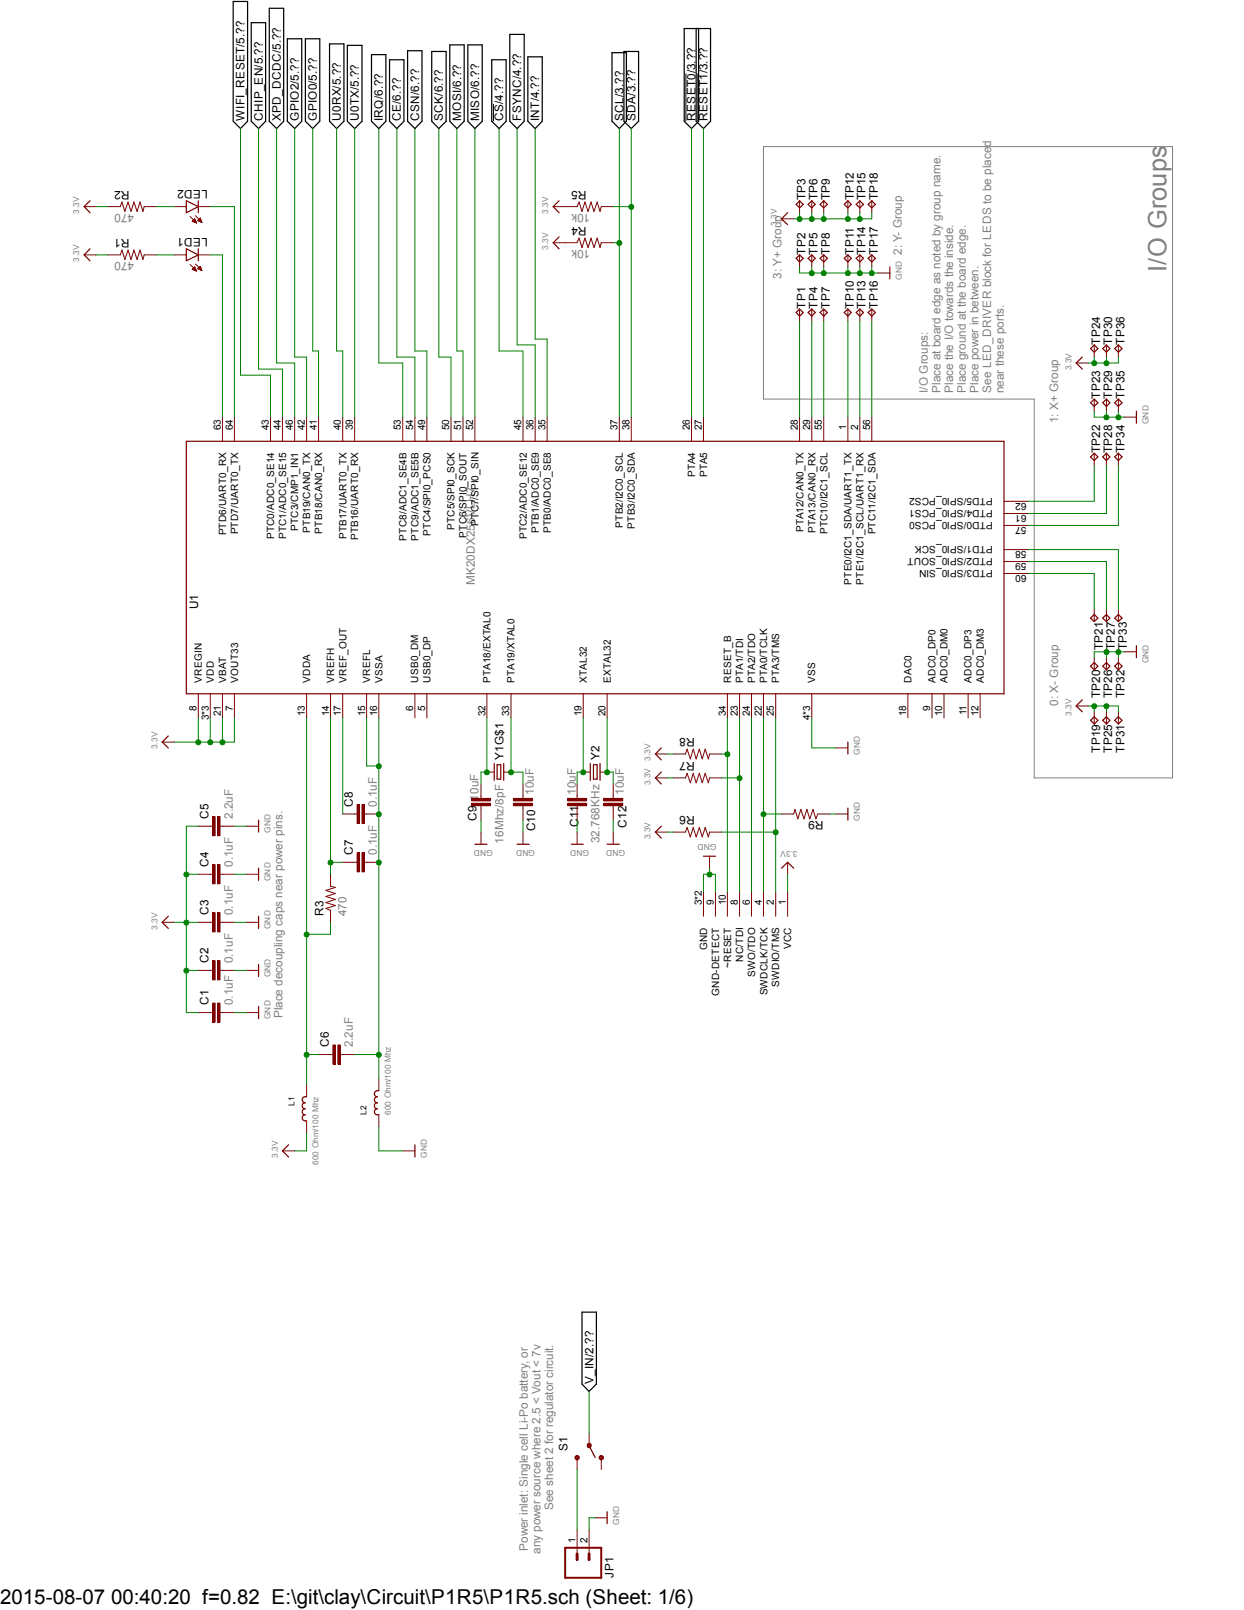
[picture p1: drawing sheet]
<svg xmlns="http://www.w3.org/2000/svg" width="216mm" height="279mm" viewBox="0 0 216 279" stroke-linecap="round" stroke-linejoin="round" font-family="sans-serif">
<path d="M132.5 25.4h71v109.6h-24v-65.7h-47z" fill="none" stroke="#808080" stroke-width=".17"/>
<g fill="none" stroke="#000" stroke-width=".21">
<path d="M40.5 .3h2.5v20.7l-1.3 1.3-1.2-1.3zM43.6 3.9h2.5v17.1l-1.2 1.3-1.3-1.3zM46.7 1.4h2.5v19.6l-1.2 1.3-1.3-1.3zM49.9 6.7h2.5v14.3l-1.3 1.3-1.2-1.3zM53 6.7h2.5v14.3l-1.2 1.3-1.3-1.3zM57.2 7.6h2.5v13.4l-1.3 1.3-1.2-1.3zM60.3 7.9h2.5v13.1l-1.2 1.3-1.3-1.3zM64.5 9.5h2.5v11.5l-1.3 1.3-1.2-1.3zM67.6 10.4h2.5v10.6l-1.2 1.3-1.3-1.3zM70.7 8.8h2.5v12.2l-1.2 1.3-1.3-1.3zM74.9 8.9h2.5v12.1l-1.2 1.3-1.3-1.3zM78.1 7.8h2.5v13.2l-1.3 1.3-1.2-1.3z"/>
<path d="M81.2 7.8h2.5v13.2l-1.3 1.3-1.2-1.3zM85.3 10.4h2.5v10.6l-1.2 1.3-1.3-1.3zM88.5 6h2.5v15l-1.3 1.3-1.2-1.3zM91.6 9.9h2.5v11.1l-1.2 1.3-1.3-1.3zM106.2 9.1h2.5v11.9l-1.2 1.3-1.3-1.3zM108.3 8.9h2.5v12.1l-1.2 1.3-1.3-1.3zM120.8 5v16l1.3 1.3 1.2-1.3v-16h-4.6v16l1.3 1.3 1.2-1.3v-16M101 227.7h2.5v12.5l-1.3 1.3-1.2-1.3z"/>
</g>
<path d="M85.6 18v3M119 12.7v8.3M121.1 12.7v8.3" fill="none" stroke="#000" stroke-width=".17"/>
<g fill="none" stroke="#800000" stroke-width=".21">
<path d="M32.3 76.6h141.9v43.8h-141.9zM29.2 127.7l-1 1.1 1 1M85.8 132.5v2.9M86.3 132.7h.6v2.5h-.6zM87.4 132.5v2.9M102.4 132.5v2.9M103 132.7h.6v2.5h-.6zM104.1 132.5v2.9M147.2 128.8v2.1M44.9 142.3v2.1M44.9 150.7v2.1M44.9 159v2.1"/>
<path d="M44.9 167.4v2.1M44.9 174.7v2.1M53.2 190.3a.55 .55 0 0 0-.7 .4 .55 .55 0 0 0 .5 .7 .51 .51 0 0 0-.6 .5 .51 .51 0 0 0 .6 .5 .53 .53 0 0 0-.6 .5 .53 .53 0 0 0 .6 .6 .55 .55 0 0 0-.5 .6 .55 .55 0 0 0 .7 .4M65.7 189.3a.55 .55 0 0 0-.7 .4 .55 .55 0 0 0 .5 .6 .53 .53 0 0 0-.5 .6 .53 .53 0 0 0 .5 .5 .51 .51 0 0 0-.5 .5 .51 .51 0 0 0 .5 .5 .55 .55 0 0 0-.5 .7 .55 .55 0 0 0 .7 .4M72 198.7v2.1"/>
</g>
<g fill="none" stroke="#800000" stroke-width=".17">
<path d="M38.6 72.4v4.2M40.7 72.4v4.2M46.9 72.4v4.2M49 72.4v4.2M51.1 72.4v4.2M53.2 72.4v4.2M55.3 72.4v4.2M59.5 72.4v4.2M61.6 72.4v4.2M69.9 72.4v4.2M72 72.4v4.2M74.1 72.4v4.2"/>
<path d="M78.3 72.4v4.2M80.3 72.4v4.2M82.4 72.4v4.2M90.8 72.4v4.2M92.9 72.4v4.2M95 72.4v4.2M107.5 72.4v4.2M109.6 72.4v4.2M120 72.4v4.2M122.1 72.4v4.2M138.8 72.4v4.2M140.9 72.4v4.2"/>
<path d="M143 72.4v4.2M147.2 72.4v4.2M149.2 72.4v4.2M151.3 72.4v4.2M174.2 91.2h4.2M174.2 95.4h4.2M174.2 97.5h4.2M174.2 99.5h4.2M174.2 89.1h4.2M174.2 87h4.2M28.2 128.8h2.1M34.4 120.4v4.2"/>
<path d="M36.5 120.4v4.2M38.6 120.4v4.2M40.7 120.4v4.2M53.2 120.4v4.2M57.4 120.4v4.2M59.5 120.4v4.2M62 139.6h.4v3.3h-.4zM62.8 139.6h.4v3.3h-.4zM63.6 120.4v4.2M65.7 120.4v4.2M72 120.4v4.2M74.1 120.4v4.2"/>
<path d="M84.5 120.4v4.2M84.5 134h1.3M87.4 134h1.3M88.7 120.4v4.2M101.2 120.4v4.2M101.2 134h1.2M104.1 134h1.3M105.4 120.4v4.2M126.2 120.4v4.2M128.4 120.4v4.2M130.4 120.4v4.2M132.5 120.4v4.2"/>
<path d="M134.6 120.4v4.2M140.9 120.4v4.2M145 129.8h2.2M157.6 120.4v4.2M161.8 120.4v4.2M163.8 120.4v4.2M168 120.4v4.2M170.1 120.4v4.2M34.4 151.7h2.5M34.4 143.4h2.5M36.9 158.4h.4v3.3h-.4zM36.9 150.1h.4v3.3h-.4z"/>
<path d="M36.9 141.7h.4v3.3h-.4zM37.8 158.4h.4v3.3h-.4zM37.8 150.1h.4v3.3h-.4zM37.8 141.7h.4v3.3h-.4zM38.2 151.7h2.5M38.2 143.4h2.5M42.8 151.7h2.1M42.8 143.4h2.1M57.4 151.7v2.1l.8 .2-1.6 .5 1.6 .6-1.6 .5 1.6 .5-1.6 .5 1.6 .5-1.6 .5 .8 .4v2.1M59.5 149.6h2.5M59.5 141.3h2.5M62 148h.4v3.3h-.4z"/>
<path d="M62.8 148h.4v3.3h-.4zM63.2 149.6h2.5M63.2 141.3h2.5M34.4 168.4h2.5M34.4 160.1h2.5M34.4 175.7h2.5M36.9 166.8h.4v3.3h-.4zM36.9 174.1h.4v3.3h-.4zM37.8 166.8h.4v3.3h-.4zM37.8 174.1h.4v3.3h-.4zM38.2 168.4h2.5M38.2 160.1h2.5"/>
<path d="M38.2 175.7h2.5M42.8 168.4h2.1M42.8 160.1h2.1M42.8 175.7h2.1M53.2 188.3v2M53.2 194.5v2.1M55.3 183h2.5M57.8 181.4h.4v3.3h-.4zM58.6 181.4h.5v3.3h-.5zM59.1 183h2.5M65.7 187.2v2.1M65.7 193.5v2"/>
<path d="M69.9 199.7h2.1M100.2 265.5v4.2M102.2 265.5v4.2"/>
</g>
<g fill="none" stroke="#800000" stroke-width=".42">
<path d="M62.2 139.6v3.3M63 139.6v3.3M37.1 141.7v3.3M37.1 150.1v3.3M37.1 158.4v3.3M38 141.7v3.3M38 150.1v3.3M38 158.4v3.3M62.2 148v3.3M63 148v3.3M37.1 166.8v3.3M37.1 174.1v3.3"/>
<path d="M38 166.8v3.3M38 174.1v3.3M58 181.4v3.3M58.8 181.4v3.3"/>
</g>
<path d="M98.1 268.6h6.3v5.2h-6.3z" fill="none" stroke="#800000" stroke-width=".34"/>
<path d="M100.2 269.7v1M102.2 269.7v1" fill="none" stroke="#800000" stroke-width=".51"/>
<path d="M104 252.8l.2-.2h.3l.2 .2v.2l-.1 .2-.2 .1v-.1l-.3-.2 .2-.3h.1l.2 .3-.2 .2v.1l-.3-.1-.1-.2z" fill-rule="evenodd" fill="#800000"/>
<path d="M104 252.8l.2-.2h.3l.2 .2v.2l-.1 .2-.2 .1v-.1l-.3-.2 .2-.3h.1l.2 .3-.2 .2v.1l-.3-.1-.1-.2z" fill="none" stroke="#800000" stroke-width=".17"/>
<path d="M99.8 252.8l.2-.2h.3l.2 .2v.2l-.1 .2-.2 .1v-.1l-.3-.2 .2-.3h.1l.2 .3-.2 .2v.1l-.3-.1-.1-.2z" fill-rule="evenodd" fill="#800000"/>
<path d="M99.8 252.8l.2-.2h.3l.2 .2v.2l-.1 .2-.2 .1v-.1l-.3-.2 .2-.3h.1l.2 .3-.2 .2v.1l-.3-.1-.1-.2z" fill="none" stroke="#800000" stroke-width=".17"/>
<path d="M101.9 250.7l.2-.2h.3l.2 .4-.1 .3h-.3v-.1l-.1-.1v-.3h.1h.2v.2l-.2 .2v.1h-.2z" fill-rule="evenodd" fill="#800000"/>
<g fill="none" stroke="#800000" stroke-width=".17">
<path d="M14.6 35.9h2.1M18.8 35.9h2.1l.3-.8 .5 1.6 .5-1.6 .5 1.6 .5-1.6 .6 1.6 .5-1.6 .5 1.6 .2-.8h2.1M30.3 35.9h2M33 37.5l1.1 1.2M33.4 38.4h.1M33.5 38.3v.1M33.5 38.2v.2M33.6 38.1v.4M33.7 38.1v.4M33.7 38v.5M33.8 38v.6M33.8 38l-.4 .4 .7 .3"/>
<path d="M33.8 38l.3 .7M33.9 38.1v.5M33.9 38.3v.3M33.9 37.4l1.2 1.2M34 38.4v.3M34 38.6v.1M34.4 38.2v.1M34.4 35.9h2.1M34.5 38.1v.3M34.6 38v.4M34.7 37.9v.5M34.8 37.8v.6"/>
<path d="M34.8 37.8l-.5 .5 .8 .3M34.8 37.8l.3 .8M34.8 38v.5M34.8 38.1v.4M34.9 38.3v.2M35 38.4v.2M96 35.9h4.2l.3-.8 .5 1.6 .5-1.6 .6 1.6 .5-1.6 .5 1.6 .5-1.6 .5 1.6 .3-.8h2M135.6 38h2.2M138.8 34.8v2.1M140.9 34.8v2.1M143 34.8v2.1M147.2 34.8v2.1"/>
<path d="M149.2 34.8v2.1M151.3 34.8v2.1M14.6 44.2h2.1M18.8 44.2h2.1l.3-.8 .5 1.6 .5-1.6 .5 1.6 .5-1.6 .6 1.6 .5-1.6 .5 1.6 .2-.8h2.1M30.3 44.2h2M33 45.9l1.1 1.1M33.4 46.7h.1M33.5 46.6v.2M33.6 46.5v.3M33.7 46.4v.5M33.8 46.3l-.4 .4 .7 .3M33.8 46.3l.3 .7"/>
<path d="M33.8 46.3v.6M33.9 46.4v.5M33.9 45.8l1.2 1.1M33.9 46.6v.3M34 46.7v.3M34 46.9v.1M34.4 46.6v.1M34.4 44.2h2.1M34.4 46.5v.2M34.5 46.4v.3M34.6 46.3v.4M34.7 46.3v.5"/>
<path d="M34.8 46.2l-.5 .4 .8 .3M34.8 46.2l.3 .7M34.8 46.2v.6M34.8 46.4v.4M34.8 46.5v.4M34.9 46.7v.2M35 46.8v.1M96 42.1h4.2l.3-.8 .5 1.7 .5-1.7 .6 1.7 .5-1.7 .5 1.7 .5-1.7 .5 1.7 .3-.9h2M138.8 44.2v2.1M138.8 53.6v2.1M140.9 44.2v2.1M140.9 53.6v2.1"/>
<path d="M143 44.2v2.1M143 53.6v2.1M147.2 44.2v2.1M147.2 53.6v2.1M149.2 44.2v2.1M149.2 53.6v2.1M151.3 44.2v2.1M151.3 53.6v2.1M152.4 47.4h2M189.9 59.9v2.1M192 59.9v2.1M194.1 59.9v2.1"/>
<path d="M186.8 63h2.1M189.9 69.3v2.1M189.9 78.7v2.1M192 69.3v2.1M192 78.7v2.1M194.1 69.3v2.1M194.1 78.7v2.1M195.1 72.4h2.1M189.9 105.8v2.1M189.9 114.1v2.1M192 105.8v2.1M192 114.1v2.1"/>
<path d="M194.1 105.8v2.1M194.1 114.1v2.1M195.1 113.1h2.1M81.8 138.6h3.3v.4h-3.3zM81.8 139.4h3.3v.4h-3.3zM83.5 136.1v2.5M83.5 139.8v2.5M89.1 138.6h3.3v.4h-3.3zM89.1 139.4h3.3v.4h-3.3zM90.8 136.1v2.5M90.8 139.8v2.5M98.5 138.6h3.3v.4h-3.3z"/>
<path d="M98.5 139.4h3.3v.4h-3.3zM100.2 136.1v2.5M100.2 139.8v2.5M104.8 138.6h3.3v.4h-3.3zM104.8 139.4h3.3v.4h-3.3zM106.4 136.1v2.5M106.4 139.8v2.5M113.7 135h2.1M113.7 130.9h2.1M116.9 135h2.1l.3-.8 .5 1.6 .5-1.6 .5 1.6 .6-1.6 .5 1.6 .5-1.6 .5 1.6 .2-.8h2.1M116.9 130.9h2.1l.3-.9 .5 1.7 .5-1.7 .5 1.7 .6-1.7 .5 1.7 .5-1.7 .5 1.7 .2-.8h2.1M186.8 122.5h2.1"/>
<path d="M189.9 123.5v2.1M192 123.5v2.1M194.1 123.5v2.1M83.5 144.4v2.1M90.8 144.4v2.1M100.2 144.4v2.1M106.4 144.4v2.1M113.7 144.4h2.1M116.9 144.4h2.1l.3-.8 .5 1.6 .5-1.6 .5 1.6 .6-1.6 .5 1.6 .5-1.6 .5 1.6 .2-.8h2.1M122.1 154.9v4.1M123.1 148.6v2.1M124.2 154.9v4.1"/>
<path d="M126.2 154.9v4.1M128.4 154.9v4.1M130.4 154.9v4.1M132.5 154.9v4.1M134.6 154.9v4.1M135.6 141.3h2.2l.2-.8 .5 1.6 .5-1.6 .5 1.6 .5-1.6 .5 1.6 .6-1.6 .5 1.6 .3-.8h2.1M136.7 149.6v2.1M136.7 154.9v4.1M145 141.3h2.2M28.2 160.1h2.1M49 199.7h2.1M100.2 252.9v2.1"/>
<path d="M101.9 250.7l.2-.2h.3l.2 .4-.1 .3h-.3v-.1l-.1-.1v-.3h.1h.2v.3l-.2 .1v.1h-.2zM102.2 248.8v2.1M104.4 252.9v2.1M103.3 263.4h2.1"/>
</g>
<g fill="none" stroke="#800000" stroke-width=".21">
<path d="M15.6 34.8l-1 1.1 1 1M32.3 34.8l2.1 1.1-2.1 1zM34.4 34.8v2.1M97 34.8l-1 1.1 1 1M136.7 36.9l-1.1 1.1 1.1 1M138.8 34.8l.6 .7-.6 .6-.6-.6zM140.3 35.5l.6-.7 .6 .7-.6 .6zM142.3 35.5l.7-.7 .6 .7-.6 .6zM146.5 35.5l.7-.7 .5 .7-.5 .6zM148.6 35.5l.6-.7 .7 .7-.7 .6zM150.7 35.5l.6-.7 .6 .7-.6 .6zM15.6 43.2l-1 1 1 1.1"/>
<path d="M32.3 43.2l2.1 1-2.1 1.1zM34.4 43.2v2.1M97 41.1l-1 1 1 1.1M138.2 54.2l.6-.6 .6 .6-.6 .7zM138.2 44.8l.6-.6 .6 .6-.6 .7zM140.3 54.2l.6-.6 .6 .6-.6 .7zM140.3 44.8l.6-.6 .6 .6-.6 .7zM142.3 54.2l.7-.6 .6 .6-.6 .7zM142.3 44.8l.7-.6 .6 .6-.6 .7zM146.5 54.2l.7-.6 .5 .6-.5 .7zM146.5 44.8l.7-.6 .5 .6-.5 .7zM148.6 54.2l.6-.6 .7 .6-.7 .7z"/>
<path d="M148.6 44.8l.6-.6 .7 .6-.7 .7zM150.7 54.2l.6-.6 .6 .6-.6 .7zM150.7 44.8l.6-.6 .6 .6-.6 .7zM154.4 46.3v2.1M187.8 62l-1 1 1 1.1M189.3 69.9l.6-.6 .6 .6-.6 .6zM189.3 60.5l.6-.6 .6 .6-.6 .6zM189.3 79.3l.6-.6 .6 .6-.6 .6zM191.4 69.9l.6-.6 .6 .6-.6 .6zM191.4 79.3l.6-.6 .6 .6-.6 .6zM191.4 60.5l.6-.6 .6 .6-.6 .6zM193.5 69.9l.6-.6 .6 .6-.6 .6z"/>
<path d="M193.5 79.3l.6-.6 .6 .6-.6 .6zM193.5 60.5l.6-.6 .6 .6-.6 .6zM197.2 71.4v2M189.3 107.3l.6-.7 .6 .7-.6 .6zM189.9 115l.6 .6-.6 .6-.6-.6zM191.4 107.3l.6-.7 .6 .7-.6 .6zM192 115l.6 .6-.6 .6-.6-.6zM193.5 107.3l.6-.7 .6 .7-.6 .6zM194.1 115l.6 .6-.6 .6-.6-.6zM197.2 112.1v2M114.8 134l-1.1 1 1.1 1.1M114.8 129.8l-1.1 1.1 1.1 1"/>
<path d="M187.8 121.5l-1 1 1 1M189.9 124.4l.6 .6-.6 .6-.6-.6zM192 124.4l.6 .6-.6 .6-.6-.6zM194.1 124.4l.6 .6-.6 .6-.6-.6zM29.2 159l-1 1.1 1 1M82.4 146.5h2.1M89.7 146.5h2.1M99.1 146.5h2.1M105.4 146.5h2.1M114.8 143.4l-1.1 1 1.1 1.1M122.1 148.6h2.1M135.6 150.7l1.1-1.1 1.1 1.1"/>
<path d="M147.2 140.3v2M50.1 198.7l-1.1 1 1.1 1.1M102.2 250.9l1.1 2M105.4 262.3v2.1"/>
</g>
<path d="M81.8 138.8h3.3M81.8 139.6h3.3M89.1 138.8h3.3M89.1 139.6h3.3M98.5 138.8h3.3M98.5 139.6h3.3M104.8 138.8h3.3M104.8 139.6h3.3" fill="none" stroke="#800000" stroke-width=".42"/>
<g fill="none" stroke="#008000" stroke-width=".17">
<path d="M140.9 124.6v5.2h4.1M40.7 143.4h2.1M40.7 151.7h2.1M83.5 142.3v2.1M90.8 142.3v2.1M100.2 142.3v2.1M106.4 142.3v2.1M122.1 154.9v-3.2h2.1v3.2M123.1 150.7v1M144 141.3h1M40.7 160.1h2.1M40.7 168.4h2.1"/>
<path d="M40.7 175.7h2.1M65.7 195.5v4.2h4.2"/>
</g>
<circle cx="123.1" cy="151.8" r=".43" fill="#008000"/>
<g fill="none" stroke="#008000" stroke-width=".17">
<path d="M189.9 71.4v1h5.2M192 71.4v1M103.3 263.4h-1.1v2.1"/>
<circle cx="123.1" cy="151.8" r=".43"/>
</g>
<circle cx="192" cy="72.4" r=".43" fill="#008000"/>
<g fill="none" stroke="#008000" stroke-width=".17">
<path d="M194.1 71.4v1"/>
<circle cx="192" cy="72.4" r=".43"/>
</g>
<circle cx="194.1" cy="72.4" r=".43" fill="#008000"/>
<g fill="none" stroke="#008000" stroke-width=".17">
<path d="M147.2 46.3v1.1h5.2M149.2 46.3v1.1"/>
<circle cx="194.1" cy="72.4" r=".43"/>
</g>
<circle cx="149.2" cy="47.4" r=".43" fill="#008000"/>
<g fill="none" stroke="#008000" stroke-width=".17">
<path d="M151.3 46.3v1.1"/>
<circle cx="149.2" cy="47.4" r=".43"/>
</g>
<circle cx="151.3" cy="47.4" r=".43" fill="#008000"/>
<g fill="none" stroke="#008000" stroke-width=".17">
<path d="M138.8 46.3v1.1h4.2M140.9 46.3v1.1"/>
<circle cx="151.3" cy="47.4" r=".43"/>
</g>
<circle cx="140.9" cy="47.4" r=".43" fill="#008000"/>
<g fill="none" stroke="#008000" stroke-width=".17">
<path d="M143 46.3v1.1"/>
<circle cx="140.9" cy="47.4" r=".43"/>
</g>
<circle cx="143" cy="47.4" r=".43" fill="#008000"/>
<g fill="none" stroke="#008000" stroke-width=".17">
<path d="M143 47.4h4.2"/>
<circle cx="143" cy="47.4" r=".43"/>
</g>
<circle cx="147.1" cy="47.4" r=".43" fill="#008000"/>
<g fill="none" stroke="#008000" stroke-width=".17">
<path d="M192 113.1v1M195.1 113.1h-5.2v1"/>
<circle cx="147.1" cy="47.4" r=".43"/>
</g>
<circle cx="192" cy="113.2" r=".43" fill="#008000"/>
<g fill="none" stroke="#008000" stroke-width=".17">
<path d="M194.1 113.1v1"/>
<circle cx="192" cy="113.2" r=".43"/>
</g>
<circle cx="194.1" cy="113.2" r=".43" fill="#008000"/>
<g fill="none" stroke="#008000" stroke-width=".17">
<path d="M34.4 124.6v4.2M36.5 124.6v4.2M38.6 124.6v4.2M40.7 124.6v4.2h-10.4M115.8 135h1.1M115.8 130.9h1.1M115.8 144.4h1.1M136.7 151.7v3.2"/>
<circle cx="194.1" cy="113.2" r=".43"/>
</g>
<circle cx="36.5" cy="128.8" r=".43" fill="#008000"/>
<circle cx="36.5" cy="128.8" r=".43" fill="none" stroke="#008000" stroke-width=".17"/>
<circle cx="38.6" cy="128.8" r=".43" fill="#008000"/>
<circle cx="38.6" cy="128.8" r=".43" fill="none" stroke="#008000" stroke-width=".17"/>
<circle cx="34.4" cy="128.8" r=".43" fill="#008000"/>
<g fill="none" stroke="#008000" stroke-width=".17">
<path d="M32.3 151.7h2.1M34.4 143.4h-2.1v32.3h2.1M30.3 160.1h4.1M32.3 168.4h2.1"/>
<circle cx="34.4" cy="128.8" r=".43"/>
</g>
<circle cx="32.3" cy="168.4" r=".43" fill="#008000"/>
<circle cx="32.3" cy="168.4" r=".43" fill="none" stroke="#008000" stroke-width=".17"/>
<circle cx="32.3" cy="160.1" r=".43" fill="#008000"/>
<circle cx="32.3" cy="160.1" r=".43" fill="none" stroke="#008000" stroke-width=".17"/>
<circle cx="32.3" cy="151.8" r=".43" fill="#008000"/>
<g fill="none" stroke="#008000" stroke-width=".17">
<path d="M16.7 35.9h2.1M16.7 44.2h2.1M189.9 62v1M192 62v1h-3.1M53.2 196.6v3.1h-2.1"/>
<circle cx="32.3" cy="151.8" r=".43"/>
</g>
<circle cx="189.9" cy="63" r=".43" fill="#008000"/>
<g fill="none" stroke="#008000" stroke-width=".17">
<path d="M194.1 62v1h-2.1"/>
<circle cx="189.9" cy="63" r=".43"/>
</g>
<circle cx="192" cy="63" r=".43" fill="#008000"/>
<g fill="none" stroke="#008000" stroke-width=".17">
<path d="M138.8 36.9v1.1M140.9 36.9v1.1h-3.1"/>
<circle cx="192" cy="63" r=".43"/>
</g>
<circle cx="138.8" cy="38" r=".43" fill="#008000"/>
<g fill="none" stroke="#008000" stroke-width=".17">
<path d="M143 36.9v1.1h-2.1"/>
<circle cx="138.8" cy="38" r=".43"/>
</g>
<circle cx="140.9" cy="38" r=".43" fill="#008000"/>
<g fill="none" stroke="#008000" stroke-width=".17">
<path d="M147.2 36.9v1.1h2v-1.1"/>
<circle cx="140.9" cy="38" r=".43"/>
</g>
<circle cx="147.1" cy="38" r=".43" fill="#008000"/>
<g fill="none" stroke="#008000" stroke-width=".17">
<path d="M151.3 36.9v1.1h-2.1"/>
<circle cx="147.1" cy="38" r=".43"/>
</g>
<circle cx="149.2" cy="38" r=".43" fill="#008000"/>
<g fill="none" stroke="#008000" stroke-width=".17">
<path d="M143 38h4.2"/>
<circle cx="149.2" cy="38" r=".43"/>
</g>
<circle cx="143" cy="38" r=".43" fill="#008000"/>
<g fill="none" stroke="#008000" stroke-width=".17">
<path d="M188.9 122.5h3.1v1M189.9 122.5v1"/>
<circle cx="143" cy="38" r=".43"/>
</g>
<circle cx="189.9" cy="122.6" r=".43" fill="#008000"/>
<g fill="none" stroke="#008000" stroke-width=".17">
<path d="M192 122.5h2.1v1"/>
<circle cx="189.9" cy="122.6" r=".43"/>
</g>
<circle cx="192" cy="122.6" r=".43" fill="#008000"/>
<g fill="none" stroke="#008000" stroke-width=".17">
<path d="M134.6 124.6v30.3"/>
<circle cx="192" cy="122.6" r=".43"/>
</g>
<circle cx="134.6" cy="144.4" r=".43" fill="#008000"/>
<g fill="none" stroke="#008000" stroke-width=".17">
<path d="M132.5 124.6v30.3M125.2 144.4h9.4"/>
<circle cx="134.6" cy="144.4" r=".43"/>
</g>
<circle cx="132.5" cy="141.3" r=".43" fill="#008000"/>
<g fill="none" stroke="#008000" stroke-width=".17">
<path d="M125.2 135h3.2M132.5 141.3h3.1"/>
<circle cx="132.5" cy="141.3" r=".43"/>
</g>
<circle cx="128.3" cy="135" r=".43" fill="#008000"/>
<g fill="none" stroke="#008000" stroke-width=".17">
<path d="M53.2 124.6v63.7M128.4 124.6v30.3M57.4 160.1v2h-4.2"/>
<circle cx="128.3" cy="135" r=".43"/>
</g>
<circle cx="53.2" cy="162.2" r=".43" fill="#008000"/>
<g fill="none" stroke="#008000" stroke-width=".17">
<path d="M53.2 183h2.1"/>
<circle cx="53.2" cy="162.2" r=".43"/>
</g>
<circle cx="53.2" cy="183" r=".43" fill="#008000"/>
<g fill="none" stroke="#008000" stroke-width=".17">
<path d="M57.4 124.6v27.1M57.4 149.6h2.1"/>
<circle cx="53.2" cy="183" r=".43"/>
</g>
<circle cx="57.4" cy="149.7" r=".43" fill="#008000"/>
<g fill="none" stroke="#008000" stroke-width=".17">
<path d="M59.5 124.6v16.7M63.6 124.6v8.3h2.1v-8.3"/>
<circle cx="57.4" cy="149.7" r=".43"/>
</g>
<circle cx="65.7" cy="133" r=".43" fill="#008000"/>
<g fill="none" stroke="#008000" stroke-width=".17">
<path d="M65.7 132.9v54.3M61.6 183h4.1"/>
<circle cx="65.7" cy="133" r=".43"/>
</g>
<circle cx="65.7" cy="183" r=".43" fill="#008000"/>
<circle cx="65.7" cy="183" r=".43" fill="none" stroke="#008000" stroke-width=".17"/>
<circle cx="65.7" cy="149.7" r=".43" fill="#008000"/>
<circle cx="65.7" cy="149.7" r=".43" fill="none" stroke="#008000" stroke-width=".17"/>
<circle cx="65.7" cy="141.3" r=".43" fill="#008000"/>
<g fill="none" stroke="#008000" stroke-width=".17">
<path d="M126.2 130.9v24M130.4 124.6v30.3"/>
<circle cx="65.7" cy="141.3" r=".43"/>
</g>
<circle cx="126.2" cy="130.9" r=".43" fill="#008000"/>
<g fill="none" stroke="#008000" stroke-width=".17">
<path d="M27.1 35.9h3.2M27.1 44.2h3.2M101.2 124.6v9.4h-1v2.1M126.2 124.6v6.3h-1M100.2 255v10.5"/>
<circle cx="126.2" cy="130.9" r=".43"/>
</g>
<circle cx="101.2" cy="134" r=".43" fill="#008000"/>
<g fill="none" stroke="#008000" stroke-width=".17">
<path d="M105.4 124.6v9.4h1v2.1"/>
<circle cx="101.2" cy="134" r=".43"/>
</g>
<circle cx="105.4" cy="134" r=".43" fill="#008000"/>
<g fill="none" stroke="#008000" stroke-width=".17">
<path d="M84.5 124.6v9.4h-1v2.1"/>
<circle cx="105.4" cy="134" r=".43"/>
</g>
<circle cx="84.5" cy="134" r=".43" fill="#008000"/>
<g fill="none" stroke="#008000" stroke-width=".17">
<path d="M88.7 124.6v9.4h2.1v2.1"/>
<circle cx="84.5" cy="134" r=".43"/>
</g>
<circle cx="88.7" cy="134" r=".43" fill="#008000"/>
<g fill="none" stroke="#008000" stroke-width=".17">
<path d="M36.5 35.9h4.2v36.5M41.7 22.3v42.8h5.2v7.3M44.9 22.3v41.8h4.1v8.3M48 22.3v40.7h3.1v9.4M51.1 22.3v39.7h2.1v10.4M54.3 22.3v38.6h1v11.5M58.4 22.3v38.6h1.1v11.5M61.6 22.3v50.1M65.7 22.3v40.7h4.2v9.4M68.9 22.3v39.7h3.1v10.4M72 22.3v38.6h2.1v11.5M76.2 22.3v39.7h2.1v10.4"/>
<path d="M79.3 22.3v38.6h1v11.5M82.4 22.3v50.1M86.6 22.3v38.6h4.2v11.5M89.7 22.3v37.6h3.2v12.5M92.9 22.3v36.5h2.1v13.6M106.4 35.9h3.2M109.6 22.3v50.1M120 22.3v50.1M122.1 22.3v50.1M36.5 44.2h2.1v28.2M138.8 55.7v16.7M140.9 55.7v16.7"/>
<path d="M143 55.7v16.7M147.2 55.7v16.7M149.2 55.7v16.7M151.3 55.7v16.7M178.4 99.5h11.5v6.3M178.4 97.5h13.6v8.3M178.4 95.4h15.7v10.4M189.9 80.8v6.2h-11.5M192 80.8v8.3h-13.6M194.1 80.8v10.4h-15.7M102.2 241.5v7.3"/>
<circle cx="88.7" cy="134" r=".43"/>
</g>
<circle cx="109.6" cy="35.9" r=".43" fill="#008000"/>
<g fill="none" stroke="#008000" stroke-width=".17">
<path d="M107.5 22.3v50.1M106.4 42.1h1.1"/>
<circle cx="109.6" cy="35.9" r=".43"/>
</g>
<circle cx="107.5" cy="42.2" r=".43" fill="#008000"/>
<circle cx="107.5" cy="42.2" r=".43" fill="none" stroke="#008000" stroke-width=".17"/>
<text font-size="4.4" fill="#808080" x="202.4" y="47.3" transform="rotate(-90 202.4 47.3)">I/O Groups</text>
<text font-size="3.6" x="0" y="278.4">2015-08-07 00:40:20 f=0.82 E:\git\clay\Circuit\P1R5\P1R5.sch (Sheet: 1/6)</text>
<g font-size="2">
<text x="42.5" y="21" transform="rotate(-90 42.5 21)">WIFI_RESET/5.??</text>
<text x="45.6" y="21" transform="rotate(-90 45.6 21)">CHIP_EN/5.??</text>
<text x="48.7" y="21" transform="rotate(-90 48.7 21)">XPD_DCDC/5.??</text>
<text x="51.9" y="21" transform="rotate(-90 51.9 21)">GPIO2/5.??</text>
<text x="55" y="21" transform="rotate(-90 55 21)">GPIO0/5.??</text>
<text x="59.1" y="21" transform="rotate(-90 59.1 21)">U0RX/5.??</text>
<text x="62.3" y="21" transform="rotate(-90 62.3 21)">U0TX/5.??</text>
<text x="66.5" y="21" transform="rotate(-90 66.5 21)">IRQ/6.??</text>
<text x="69.6" y="21" transform="rotate(-90 69.6 21)">CE/6.??</text>
<text x="72.7" y="21" transform="rotate(-90 72.7 21)">CSN/6.??</text>
<text x="76.9" y="21" transform="rotate(-90 76.9 21)">SCK/6.??</text>
<text x="80" y="21" transform="rotate(-90 80 21)">MOSI/6.??</text>
<text x="83.1" y="21" transform="rotate(-90 83.1 21)">MISO/6.??</text>
<text x="87.3" y="21" transform="rotate(-90 87.3 21)">CS/4.??</text>
<text x="90.5" y="21" transform="rotate(-90 90.5 21)">FSYNC/4.??</text>
<text x="93.6" y="21" transform="rotate(-90 93.6 21)">INT/4.??</text>
<text x="108.2" y="21" transform="rotate(-90 108.2 21)">SCL/3.??</text>
<text x="110.3" y="21" transform="rotate(-90 110.3 21)">SDA/3.??</text>
<text x="120.7" y="21" transform="rotate(-90 120.7 21)">RESET0/3.??</text>
<text x="122.8" y="21" transform="rotate(-90 122.8 21)">RESET1/3.??</text>
<text x="22.5" y="33.2" transform="rotate(-180 22.5 33.2)">R2</text>
<text x="36.1" y="32.9" transform="rotate(-180 36.1 32.9)">LED2</text>
<text x="101.8" y="33.2" transform="rotate(-180 101.8 33.2)">R5</text>
<text x="139.8" y="34.8" transform="rotate(-90 139.8 34.8)">TP3</text>
<text x="141.9" y="34.8" transform="rotate(-90 141.9 34.8)">TP6</text>
<text x="144" y="34.8" transform="rotate(-90 144 34.8)">TP9</text>
<text x="148.2" y="34.8" transform="rotate(-90 148.2 34.8)">TP12</text>
<text x="150.2" y="34.8" transform="rotate(-90 150.2 34.8)">TP15</text>
<text x="152.4" y="34.8" transform="rotate(-90 152.4 34.8)">TP18</text>
<text x="22.5" y="41.5" transform="rotate(-180 22.5 41.5)">R1</text>
<text x="36.1" y="41.3" transform="rotate(-180 36.1 41.3)">LED1</text>
<text x="101.8" y="39.4" transform="rotate(-180 101.8 39.4)">R4</text>
<text x="139.8" y="44.2" transform="rotate(-90 139.8 44.2)">TP2</text>
<text x="141.9" y="44.2" transform="rotate(-90 141.9 44.2)">TP5</text>
<text x="144" y="44.2" transform="rotate(-90 144 44.2)">TP8</text>
<text x="148.2" y="44.2" transform="rotate(-90 148.2 44.2)">TP11</text>
<text x="150.2" y="44.2" transform="rotate(-90 150.2 44.2)">TP14</text>
<text x="152.4" y="44.2" transform="rotate(-90 152.4 44.2)">TP17</text>
<text x="139.8" y="53.6" transform="rotate(-90 139.8 53.6)">TP1</text>
<text x="141.9" y="53.6" transform="rotate(-90 141.9 53.6)">TP4</text>
<text x="144" y="53.6" transform="rotate(-90 144 53.6)">TP7</text>
<text x="148.2" y="53.6" transform="rotate(-90 148.2 53.6)">TP10</text>
<text x="150.2" y="53.6" transform="rotate(-90 150.2 53.6)">TP13</text>
<text x="152.4" y="53.6" transform="rotate(-90 152.4 53.6)">TP16</text>
<text x="191" y="59.8" transform="rotate(-90 191 59.8)">TP24</text>
<text x="193" y="59.8" transform="rotate(-90 193 59.8)">TP30</text>
<text x="195.2" y="59.8" transform="rotate(-90 195.2 59.8)">TP36</text>
<text x="191" y="69.2" transform="rotate(-90 191 69.2)">TP23</text>
<text x="193" y="69.2" transform="rotate(-90 193 69.2)">TP29</text>
<text x="195.2" y="69.2" transform="rotate(-90 195.2 69.2)">TP35</text>
<text x="191" y="78.6" transform="rotate(-90 191 78.6)">TP22</text>
<text x="193" y="78.6" transform="rotate(-90 193 78.6)">TP28</text>
<text x="195.2" y="78.6" transform="rotate(-90 195.2 78.6)">TP34</text>
<text x="34.4" y="105.7" transform="rotate(-90 34.4 105.7)">U1</text>
<text x="191.4" y="112.8" transform="rotate(-90 191.4 112.8)">TP21</text>
<text x="193.5" y="112.8" transform="rotate(-90 193.5 112.8)">TP27</text>
<text x="195.6" y="112.8" transform="rotate(-90 195.6 112.8)">TP33</text>
<text x="191" y="121.2" transform="rotate(-90 191 121.2)">TP20</text>
<text x="193" y="121.2" transform="rotate(-90 193 121.2)">TP26</text>
<text x="195.2" y="121.2" transform="rotate(-90 195.2 121.2)">TP32</text>
<text x="87.4" y="131.8" transform="rotate(-90 87.4 131.8)">Y1G$1</text>
<text x="104.1" y="131.8" transform="rotate(-90 104.1 131.8)">Y2</text>
<text x="120.6" y="128.1" transform="rotate(-180 120.6 128.1)">R8</text>
<text x="191" y="130.6" transform="rotate(-90 191 130.6)">TP19</text>
<text x="193" y="130.6" transform="rotate(-90 193 130.6)">TP25</text>
<text x="195.2" y="130.6" transform="rotate(-90 195.2 130.6)">TP31</text>
<text x="120.6" y="132.3" transform="rotate(-180 120.6 132.3)">R7</text>
<text x="36.2" y="142.1" transform="rotate(-90 36.2 142.1)">C5</text>
<text x="61.3" y="140" transform="rotate(-90 61.3 140)">C8</text>
<text x="82.7" y="142.5" transform="rotate(-90 82.7 142.5)">C9</text>
<text x="100.4" y="143.5" transform="rotate(-90 100.4 143.5)">C11</text>
<text x="108.8" y="143.6" transform="rotate(-90 108.8 143.6)">C12</text>
<text x="120.6" y="141.7" transform="rotate(-180 120.6 141.7)">R6</text>
<text x="142.9" y="142.5" transform="rotate(-180 142.9 142.5)">R9</text>
<text x="61.3" y="148.3" transform="rotate(-90 61.3 148.3)">C7</text>
<text x="92.9" y="144.3" transform="rotate(-90 92.9 144.3)">C10</text>
<text x="36.2" y="150.4" transform="rotate(-90 36.2 150.4)">C4</text>
<text x="36.2" y="158.8" transform="rotate(-90 36.2 158.8)">C3</text>
<text x="56.1" y="159" transform="rotate(-90 56.1 159)">R3</text>
<text x="36.2" y="167.1" transform="rotate(-90 36.2 167.1)">C2</text>
<text x="36.2" y="174.4" transform="rotate(-90 36.2 174.4)">C1</text>
<text x="57.1" y="181.7" transform="rotate(-90 57.1 181.7)">C6</text>
<text x="103" y="240.2" transform="rotate(-90 103 240.2)">V_IN/2.??</text>
<text x="98.5" y="251.8" transform="rotate(-90 98.5 251.8)">S1</text>
<text x="106.5" y="273.8" transform="rotate(-90 106.5 273.8)">JP1</text>
</g>
<g font-size="2" fill="#808080">
<text x="23.2" y="37.1" transform="rotate(-180 23.2 37.1)">470</text>
<text x="102.4" y="37.1" transform="rotate(-180 102.4 37.1)">10k</text>
<text x="23.2" y="45.5" transform="rotate(-180 23.2 45.5)">470</text>
<text x="102.4" y="43.4" transform="rotate(-180 102.4 43.4)">10k</text>
<text x="156.5" y="44.2" transform="rotate(-90 156.5 44.2)">2: Y- Group</text>
<text x="135.6" y="48.4" transform="rotate(-90 135.6 48.4)">3: Y+ Group</text>
<text x="161" y="68.2" transform="rotate(-90 161 68.2)">I/O Groups:</text>
<text x="163.2" y="68.2" transform="rotate(-90 163.2 68.2)">Place at board edge as noted by group name.</text>
<text x="165.4" y="68.2" transform="rotate(-90 165.4 68.2)">Place the I/O towards the inside.</text>
<text x="167.6" y="68.2" transform="rotate(-90 167.6 68.2)">Place ground at the board edge.</text>
<text x="169.8" y="68.2" transform="rotate(-90 169.8 68.2)">Place power in between.</text>
<text x="172" y="68.2" transform="rotate(-90 172 68.2)">See LED_DRIVER block for LEDS to be placed</text>
<text x="174.2" y="68.2" transform="rotate(-90 174.2 68.2)">near these ports.</text>
<text x="183.6" y="73.4" transform="rotate(-90 183.6 73.4)">1: X+ Group</text>
<text x="82.4" y="101.6" transform="rotate(-90 82.4 101.6)">MK20DX256VLH7</text>
<text x="183.6" y="122.5" transform="rotate(-90 183.6 122.5)">0: X- Group</text>
<text x="92.7" y="137.9" transform="rotate(-90 92.7 137.9)">10uF</text>
<text x="99.9" y="137.9" transform="rotate(-90 99.9 137.9)">10uF</text>
<text x="108.3" y="137.9" transform="rotate(-90 108.3 137.9)">10uF</text>
<text x="40.4" y="142.1" transform="rotate(-90 40.4 142.1)">2.2uF</text>
<text x="65.4" y="140" transform="rotate(-90 65.4 140)">0.1uF</text>
<text x="83.1" y="138.9" transform="rotate(-90 83.1 138.9)">10uF</text>
<text x="65.4" y="148.4" transform="rotate(-90 65.4 148.4)">0.1uF</text>
<text x="87.4" y="146.4" transform="rotate(-90 87.4 146.4)">16Mhz/8pF</text>
<text x="104.1" y="146.3" transform="rotate(-90 104.1 146.3)">32.768KHz</text>
<text x="40.4" y="150.4" transform="rotate(-90 40.4 150.4)">0.1uF</text>
<text x="40.4" y="158.8" transform="rotate(-90 40.4 158.8)">0.1uF</text>
<text x="60.1" y="159" transform="rotate(-90 60.1 159)">470</text>
<text x="40.4" y="167.2" transform="rotate(-90 40.4 167.2)">0.1uF</text>
<text x="40.4" y="174.5" transform="rotate(-90 40.4 174.5)">0.1uF</text>
<text x="49" y="176.7" transform="rotate(-90 49 176.7)">Place decoupling caps near power pins.</text>
<text x="61.3" y="181.8" transform="rotate(-90 61.3 181.8)">2.2uF</text>
<text x="96" y="262.1" transform="rotate(-90 96 262.1)">See sheet 2 for regulator circuit.</text>
<text x="91.6" y="269.2" transform="rotate(-90 91.6 269.2)">Power inlet: Single cell Li-Po battery, or</text>
<text x="93.8" y="269.7" transform="rotate(-90 93.8 269.7)">any power source where 2.5 &lt; Vout &lt; 7v</text>
</g>
<g font-size="1.7">
<text x="38.3" y="74.7" transform="rotate(-90 38.3 74.7)">63</text>
<text x="40.4" y="74.7" transform="rotate(-90 40.4 74.7)">64</text>
<text x="46.6" y="74.7" transform="rotate(-90 46.6 74.7)">43</text>
<text x="48.7" y="74.7" transform="rotate(-90 48.7 74.7)">44</text>
<text x="50.8" y="74.7" transform="rotate(-90 50.8 74.7)">46</text>
<text x="52.9" y="74.7" transform="rotate(-90 52.9 74.7)">42</text>
<text x="55" y="74.7" transform="rotate(-90 55 74.7)">41</text>
<text x="59.2" y="74.7" transform="rotate(-90 59.2 74.7)">40</text>
<text x="61.3" y="74.7" transform="rotate(-90 61.3 74.7)">39</text>
<text x="69.6" y="74.7" transform="rotate(-90 69.6 74.7)">53</text>
<text x="71.7" y="74.7" transform="rotate(-90 71.7 74.7)">54</text>
<text x="73.8" y="74.7" transform="rotate(-90 73.8 74.7)">49</text>
<text x="78" y="74.7" transform="rotate(-90 78 74.7)">50</text>
<text x="80.1" y="74.7" transform="rotate(-90 80.1 74.7)">51</text>
<text x="82.1" y="74.7" transform="rotate(-90 82.1 74.7)">52</text>
<text x="90.5" y="74.7" transform="rotate(-90 90.5 74.7)">45</text>
<text x="92.6" y="74.7" transform="rotate(-90 92.6 74.7)">36</text>
<text x="94.7" y="74.7" transform="rotate(-90 94.7 74.7)">35</text>
<text x="107.2" y="74.7" transform="rotate(-90 107.2 74.7)">37</text>
<text x="109.3" y="74.7" transform="rotate(-90 109.3 74.7)">38</text>
<text x="119.7" y="74.7" transform="rotate(-90 119.7 74.7)">26</text>
<text x="121.8" y="74.7" transform="rotate(-90 121.8 74.7)">27</text>
<text x="138.5" y="74.7" transform="rotate(-90 138.5 74.7)">28</text>
<text x="140.6" y="74.7" transform="rotate(-90 140.6 74.7)">29</text>
<text x="142.7" y="74.7" transform="rotate(-90 142.7 74.7)">55</text>
<text x="146.8" y="74.7" transform="rotate(-90 146.8 74.7)">1</text>
<text x="148.9" y="74.7" transform="rotate(-90 148.9 74.7)">2</text>
<text x="151" y="74.7" transform="rotate(-90 151 74.7)">56</text>
<text x="120.6" y="82.8" transform="rotate(-90 120.6 82.8)">PTA4</text>
<text x="122.7" y="82.8" transform="rotate(-90 122.7 82.8)">PTA5</text>
<text x="172.3" y="88.5" transform="rotate(-180 172.3 88.5)">PTD4/SPI0_PCS1</text>
<text x="172.3" y="86.4" transform="rotate(-180 172.3 86.4)">PTD5/SPI0_PCS2</text>
<text x="178.1" y="89.4" transform="rotate(-180 178.1 89.4)">61</text>
<text x="178.1" y="87.3" transform="rotate(-180 178.1 87.3)">62</text>
<text x="39.2" y="92.9" transform="rotate(-90 39.2 92.9)">PTD6/UART0_RX</text>
<text x="41.3" y="92.7" transform="rotate(-90 41.3 92.7)">PTD7/UART0_TX</text>
<text x="47.6" y="93.6" transform="rotate(-90 47.6 93.6)">PTC0/ADC0_SE14</text>
<text x="49.7" y="93.6" transform="rotate(-90 49.7 93.6)">PTC1/ADC0_SE15</text>
<text x="51.8" y="92.2" transform="rotate(-90 51.8 92.2)">PTC3/CMP1_IN1</text>
<text x="53.8" y="92.4" transform="rotate(-90 53.8 92.4)">PTB19/CAN0_TX</text>
<text x="55.9" y="92.6" transform="rotate(-90 55.9 92.6)">PTB18/CAN0_RX</text>
<text x="60.1" y="93.6" transform="rotate(-90 60.1 93.6)">PTB17/UART0_TX</text>
<text x="62.2" y="93.8" transform="rotate(-90 62.2 93.8)">PTB16/UART0_RX</text>
<text x="70.6" y="93.8" transform="rotate(-90 70.6 93.8)">PTC8/ADC1_SE4B</text>
<text x="72.6" y="93.8" transform="rotate(-90 72.6 93.8)">PTC9/ADC1_SE5B</text>
<text x="74.7" y="93" transform="rotate(-90 74.7 93)">PTC4/SPI0_PCS0</text>
<text x="78.9" y="92" transform="rotate(-90 78.9 92)">PTC5/SPI0_SCK</text>
<text x="81" y="93.3" transform="rotate(-90 81 93.3)">PTC6/SPI0_SOUT</text>
<text x="83.1" y="91.3" transform="rotate(-90 83.1 91.3)">PTC7/SPI0_SIN</text>
<text x="91.4" y="93.6" transform="rotate(-90 91.4 93.6)">PTC2/ADC0_SE12</text>
<text x="93.5" y="92.5" transform="rotate(-90 93.5 92.5)">PTB1/ADC0_SE9</text>
<text x="95.6" y="92.5" transform="rotate(-90 95.6 92.5)">PTB0/ADC0_SE8</text>
<text x="108.1" y="91.6" transform="rotate(-90 108.1 91.6)">PTB2/I2C0_SCL</text>
<text x="110.2" y="91.8" transform="rotate(-90 110.2 91.8)">PTB3/I2C0_SDA</text>
<text x="139.4" y="92.3" transform="rotate(-90 139.4 92.3)">PTA12/CAN0_TX</text>
<text x="141.5" y="92.5" transform="rotate(-90 141.5 92.5)">PTA13/CAN0_RX</text>
<text x="143.6" y="92.7" transform="rotate(-90 143.6 92.7)">PTC10/I2C1_SCL</text>
<text x="151.9" y="92.7" transform="rotate(-90 151.9 92.7)">PTC11/I2C1_SDA</text>
<text x="172.3" y="90.6" transform="rotate(-180 172.3 90.6)">PTD0/SPI0_PCS0</text>
<text x="172.3" y="94.7" transform="rotate(-180 172.3 94.7)">PTD1/SPI0_SCK</text>
<text x="178.1" y="91.5" transform="rotate(-180 178.1 91.5)">57</text>
<text x="178.1" y="95.7" transform="rotate(-180 178.1 95.7)">58</text>
<text x="147.8" y="101.5" transform="rotate(-90 147.8 101.5)">PTE0/I2C1_SDA/UART1_TX</text>
<text x="149.9" y="101.5" transform="rotate(-90 149.9 101.5)">PTE1/I2C1_SCL/UART1_RX</text>
<text x="172.3" y="96.8" transform="rotate(-180 172.3 96.8)">PTD2/SPI0_SOUT</text>
<text x="172.3" y="98.9" transform="rotate(-180 172.3 98.9)">PTD3/SPI0_SIN</text>
<text x="178.1" y="97.8" transform="rotate(-180 178.1 97.8)">59</text>
<text x="178.1" y="99.8" transform="rotate(-180 178.1 99.8)">60</text>
<text x="35.1" y="118.4" transform="rotate(-90 35.1 118.4)">VREGIN</text>
<text x="37.1" y="118.4" transform="rotate(-90 37.1 118.4)">VDD</text>
<text x="39.2" y="118.4" transform="rotate(-90 39.2 118.4)">VBAT</text>
<text x="41.3" y="118.4" transform="rotate(-90 41.3 118.4)">VOUT33</text>
<text x="53.8" y="118.4" transform="rotate(-90 53.8 118.4)">VDDA</text>
<text x="58" y="118.4" transform="rotate(-90 58 118.4)">VREFH</text>
<text x="60.1" y="118.4" transform="rotate(-90 60.1 118.4)">VREF_OUT</text>
<text x="64.3" y="118.4" transform="rotate(-90 64.3 118.4)">VREFL</text>
<text x="66.4" y="118.4" transform="rotate(-90 66.4 118.4)">VSSA</text>
<text x="72.6" y="118.4" transform="rotate(-90 72.6 118.4)">USB0_DM</text>
<text x="74.7" y="118.4" transform="rotate(-90 74.7 118.4)">USB0_DP</text>
<text x="85.1" y="118.4" transform="rotate(-90 85.1 118.4)">PTA18/EXTAL0</text>
<text x="89.3" y="118.4" transform="rotate(-90 89.3 118.4)">PTA19/XTAL0</text>
<text x="101.9" y="118.4" transform="rotate(-90 101.9 118.4)">XTAL32</text>
<text x="106" y="118.4" transform="rotate(-90 106 118.4)">EXTAL32</text>
<text x="126.9" y="118.4" transform="rotate(-90 126.9 118.4)">RESET_B</text>
<text x="129" y="118.4" transform="rotate(-90 129 118.4)">PTA1/TDI</text>
<text x="131.1" y="118.4" transform="rotate(-90 131.1 118.4)">PTA2/TDO</text>
<text x="133.1" y="118.4" transform="rotate(-90 133.1 118.4)">PTA0/TCLK</text>
<text x="135.3" y="118.4" transform="rotate(-90 135.3 118.4)">PTA3/TMS</text>
<text x="141.5" y="118.4" transform="rotate(-90 141.5 118.4)">VSS</text>
<text x="158.2" y="118.4" transform="rotate(-90 158.2 118.4)">DAC0</text>
<text x="162.3" y="118.4" transform="rotate(-90 162.3 118.4)">ADC0_DP0</text>
<text x="164.5" y="118.4" transform="rotate(-90 164.5 118.4)">ADC0_DM0</text>
<text x="168.6" y="118.4" transform="rotate(-90 168.6 118.4)">ADC0_DP3</text>
<text x="170.7" y="118.4" transform="rotate(-90 170.7 118.4)">ADC0_DM3</text>
<text x="34.1" y="123.3" transform="rotate(-90 34.1 123.3)">8</text>
<text x="36.2" y="125" transform="rotate(-90 36.2 125)">3*3</text>
<text x="38.3" y="124.3" transform="rotate(-90 38.3 124.3)">21</text>
<text x="40.4" y="123.3" transform="rotate(-90 40.4 123.3)">7</text>
<text x="52.9" y="124.3" transform="rotate(-90 52.9 124.3)">13</text>
<text x="57.1" y="124.3" transform="rotate(-90 57.1 124.3)">14</text>
<text x="59.2" y="124.3" transform="rotate(-90 59.2 124.3)">17</text>
<text x="63.4" y="124.3" transform="rotate(-90 63.4 124.3)">15</text>
<text x="65.4" y="124.3" transform="rotate(-90 65.4 124.3)">16</text>
<text x="71.7" y="123.3" transform="rotate(-90 71.7 123.3)">6</text>
<text x="73.8" y="123.3" transform="rotate(-90 73.8 123.3)">5</text>
<text x="84.2" y="124.3" transform="rotate(-90 84.2 124.3)">32</text>
<text x="88.4" y="124.3" transform="rotate(-90 88.4 124.3)">33</text>
<text x="100.9" y="124.3" transform="rotate(-90 100.9 124.3)">19</text>
<text x="105.1" y="124.3" transform="rotate(-90 105.1 124.3)">20</text>
<text x="126" y="124.3" transform="rotate(-90 126 124.3)">34</text>
<text x="128.1" y="124.3" transform="rotate(-90 128.1 124.3)">23</text>
<text x="130.1" y="124.3" transform="rotate(-90 130.1 124.3)">24</text>
<text x="132.2" y="124.3" transform="rotate(-90 132.2 124.3)">22</text>
<text x="134.3" y="124.3" transform="rotate(-90 134.3 124.3)">25</text>
<text x="140.6" y="125" transform="rotate(-90 140.6 125)">4*3</text>
<text x="157.3" y="124.3" transform="rotate(-90 157.3 124.3)">18</text>
<text x="161.5" y="123.3" transform="rotate(-90 161.5 123.3)">9</text>
<text x="163.5" y="124.3" transform="rotate(-90 163.5 124.3)">10</text>
<text x="167.7" y="124.2" transform="rotate(-90 167.7 124.2)">11</text>
<text x="169.8" y="124.3" transform="rotate(-90 169.8 124.3)">12</text>
<text x="121.8" y="157.1" transform="rotate(-90 121.8 157.1)">3*2</text>
<text x="123.9" y="157.1" transform="rotate(-90 123.9 157.1)">9</text>
<text x="126" y="157.1" transform="rotate(-90 126 157.1)">10</text>
<text x="128.1" y="157.1" transform="rotate(-90 128.1 157.1)">8</text>
<text x="130.1" y="157.1" transform="rotate(-90 130.1 157.1)">6</text>
<text x="132.2" y="157.1" transform="rotate(-90 132.2 157.1)">4</text>
<text x="134.3" y="157.1" transform="rotate(-90 134.3 157.1)">2</text>
<text x="136.4" y="157.1" transform="rotate(-90 136.4 157.1)">1</text>
<text x="122.7" y="164.9" transform="rotate(-90 122.7 164.9)">GND</text>
<text x="126.9" y="168" transform="rotate(-90 126.9 168)">~RESET</text>
<text x="129" y="166.9" transform="rotate(-90 129 166.9)">NC/TDI</text>
<text x="137.3" y="164.7" transform="rotate(-90 137.3 164.7)">VCC</text>
<text x="124.8" y="172.8" transform="rotate(-90 124.8 172.8)">GND-DETECT</text>
<text x="131.1" y="169.5" transform="rotate(-90 131.1 169.5)">SWO/TDO</text>
<text x="133.2" y="172.8" transform="rotate(-90 133.2 172.8)">SWDCLK/TCK</text>
<text x="135.3" y="171.2" transform="rotate(-90 135.3 171.2)">SWDIO/TMS</text>
<text x="99.9" y="267.7" transform="rotate(-90 99.9 267.7)">1</text>
<text x="102" y="267.7" transform="rotate(-90 102 267.7)">2</text>
</g>
<g font-size="1.4" fill="#808080">
<text x="13.8" y="37.1" transform="rotate(-90 13.8 37.1)">3.3V</text>
<text x="95.2" y="37.1" transform="rotate(-90 95.2 37.1)">3.3V</text>
<text x="134.8" y="39.2" transform="rotate(-90 134.8 39.2)">3.3V</text>
<text x="13.8" y="45.5" transform="rotate(-90 13.8 45.5)">3.3V</text>
<text x="95.2" y="43.4" transform="rotate(-90 95.2 43.4)">3.3V</text>
<text x="156.5" y="48.5" transform="rotate(-90 156.5 48.5)">GND</text>
<text x="186" y="64.3" transform="rotate(-90 186 64.3)">3.3V</text>
<text x="199.3" y="73.6" transform="rotate(-90 199.3 73.6)">GND</text>
<text x="199.3" y="115.1" transform="rotate(-90 199.3 115.1)">GND</text>
<text x="186" y="124.2" transform="rotate(-90 186 124.2)">3.3V</text>
<text x="27.3" y="130" transform="rotate(-90 27.3 130)">3.3V</text>
<text x="149.2" y="131" transform="rotate(-90 149.2 131)">GND</text>
<text x="112.9" y="136.3" transform="rotate(-90 112.9 136.3)">3.3V</text>
<text x="112.9" y="132.1" transform="rotate(-90 112.9 132.1)">3.3V</text>
<text x="149.2" y="142.5" transform="rotate(-90 149.2 142.5)">GND</text>
<text x="46.9" y="144.6" transform="rotate(-90 46.9 144.6)">GND</text>
<text x="85.5" y="147.5" transform="rotate(-180 85.5 147.5)">GND</text>
<text x="92.8" y="147.5" transform="rotate(-180 92.8 147.5)">GND</text>
<text x="102.2" y="147.5" transform="rotate(-180 102.2 147.5)">GND</text>
<text x="108.5" y="147.5" transform="rotate(-180 108.5 147.5)">GND</text>
<text x="112.9" y="145.7" transform="rotate(-90 112.9 145.7)">3.3V</text>
<text x="124.3" y="146.5" transform="rotate(-180 124.3 146.5)">GND</text>
<text x="138.4" y="147.7" transform="rotate(-180 138.4 147.7)">3.3V</text>
<text x="46.9" y="152.9" transform="rotate(-90 46.9 152.9)">GND</text>
<text x="27.3" y="161.3" transform="rotate(-90 27.3 161.3)">3.3V</text>
<text x="46.9" y="161.3" transform="rotate(-90 46.9 161.3)">GND</text>
<text x="46.9" y="169.6" transform="rotate(-90 46.9 169.6)">GND</text>
<text x="46.9" y="176.9" transform="rotate(-90 46.9 176.9)">GND</text>
<text x="67.8" y="193.5" transform="rotate(-90 67.8 193.5)">600 Ohm/100 Mhz</text>
<text x="48.2" y="201" transform="rotate(-90 48.2 201)">3.3V</text>
<text x="55.3" y="202.1" transform="rotate(-90 55.3 202.1)">600 Ohm/100 Mhz</text>
<text x="74.1" y="200.9" transform="rotate(-90 74.1 200.9)">GND</text>
<text x="107.5" y="264.6" transform="rotate(-90 107.5 264.6)">GND</text>
</g>
<g font-size="1.4">
<text x="51.1" y="191.9" transform="rotate(-90 51.1 191.9)">L1</text>
<text x="63.6" y="193.4" transform="rotate(-90 63.6 193.4)">L2</text>
</g>
</svg>
